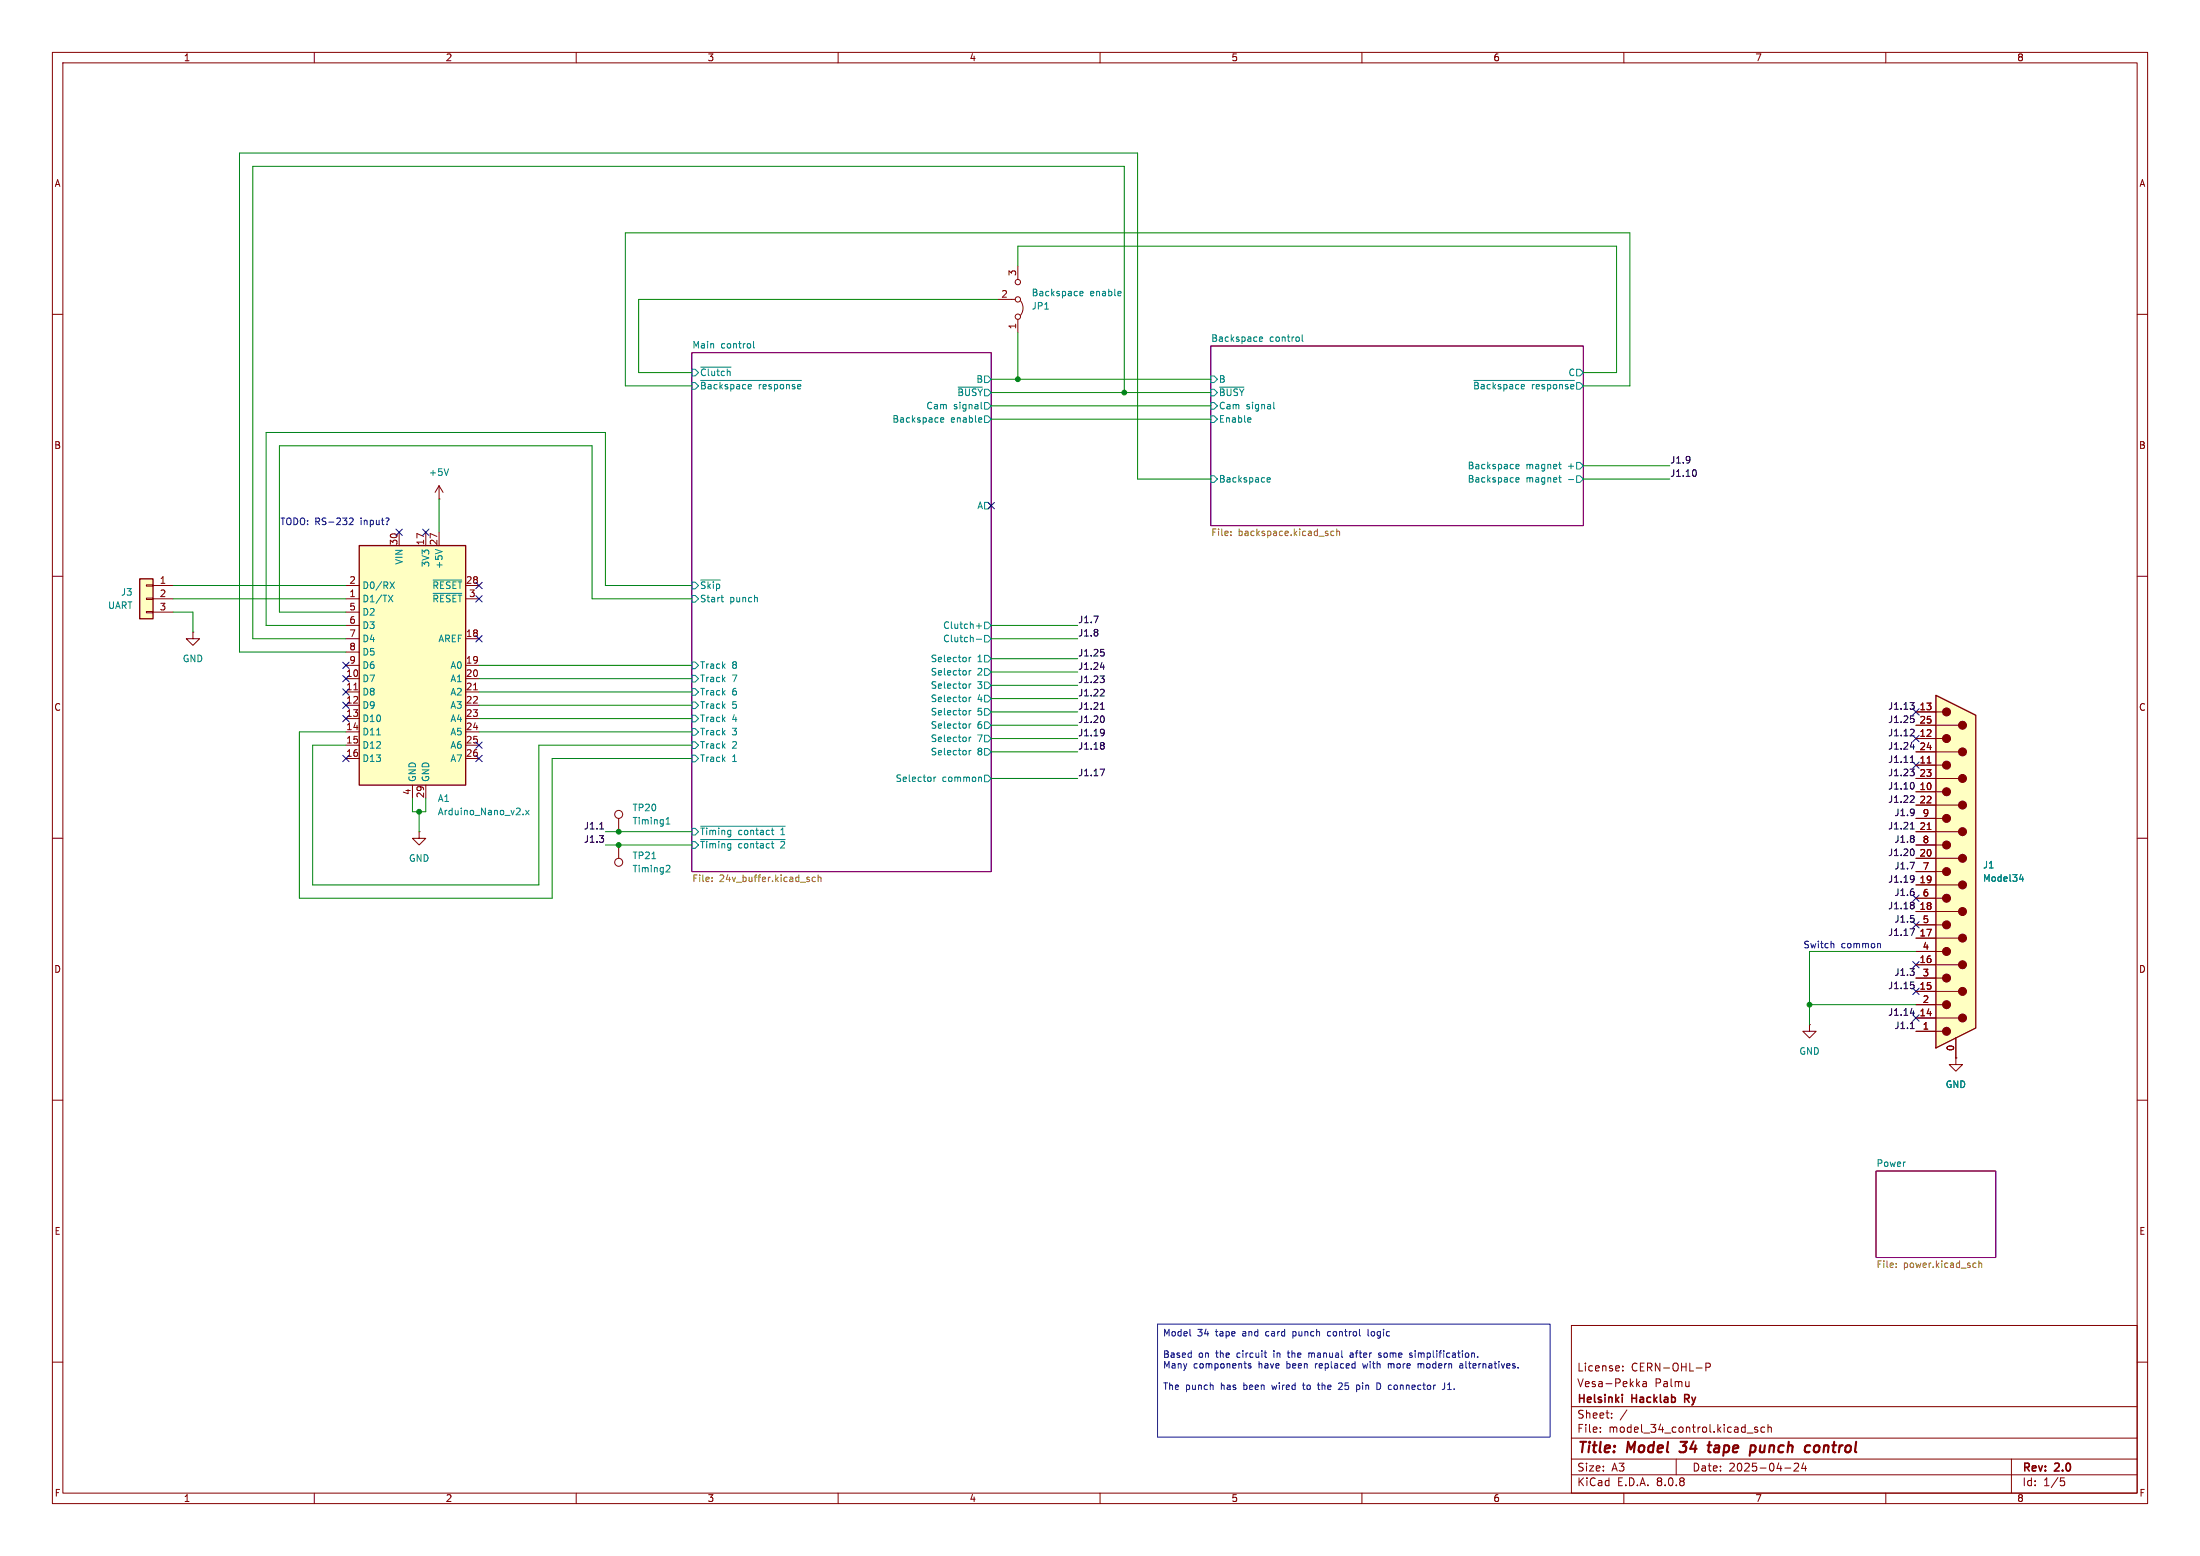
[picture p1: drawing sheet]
<svg xmlns="http://www.w3.org/2000/svg" width="420mm" height="297mm" viewBox="0 0 420 297" stroke-linecap="round" stroke-linejoin="round" font-family="sans-serif">
<g fill="none" stroke="#840000" stroke-width=".19">
<path d="M10 10h400v277h-400zM12 12h396v273h-396zM60 10v2M110 10v2M160 10v2M210 10v2M260 10v2M310 10v2M360 10v2M10 60h2M408 60h2M10 110h2"/>
<path d="M408 110h2M10 160h2M408 160h2M118.1 161.3v2.5M10 210h2M408 210h2M300 253h108v32h-108zM10 260h2M300 278.5h108M300 274.5h108M300 268.5h108M305.5 273.2v.2"/>
<path d="M305.5 272.5v.1M307.7 270.5v.2M307.7 269.8v.1M309.8 261.5v.2M309.8 260.8v.1M310.6 269.1l-1.3 1.9M312.6 264.1l.4 .6M313 263.7l-.6 .6M313.7 263.8h.5l.1 .9M314.3 264l-.5 .1a.29 .29 0 0 0-.2 .3 .29 .29 0 0 0 .2 .3l.5-.1M320 278.5v3M322.4 263.7v1"/>
<path d="M322.4 264.5l-.2 .2M325.7 261l.7-.1 .1-.2-.1-.4-.2-.1h-.5v1.5M333.5 273.5h1.2M335.5 272.5l-.3-.1-.3 .2 .1 .2 .5 .2v.3h-.6M336.9 272.5l-.5-.1-.2 .3 .1 .6h.6M337.5 272.5l.2-.1 .4 .1 .1 .9M337.5 271.9v1.5M343.3 279.4v.5l-.9 .9h1M344.3 279.2l-.4 1.1h1M344.7 279.8v1M384 278.5v6.5M408 260h2"/>
<path d="M60 285v2M110 285v2M160 285v2M210 285v2M260 285v2M300 281.5h108M310 285v2M340.7 280.2h1.2M360 285v2M393.4 282.1h.7M393.5 282.7h.4l.3 .2-.2 .6-.5 .1"/>
<circle cx="118.1" cy="164.6" r=".76"/>
</g>
<path d="M320.6 277l.3 .2M320.8 275.2h1.3M326 275.9h.7M326.3 275.2l-.2 1.7 .1 .2 .4 .1M334.5 275.9h.3l.3 .2v.7a.66 .66 0 0 1-.8 .4M347.2 276a.59 .59 0 0 0-.9 .3v.7a.53 .53 0 0 0 .9 0" fill="none" stroke="#840000" stroke-width=".4"/>
<path d="M309.7 266.2v.1M309.7 266.7v1M321.6 267h.6M322.2 266.2h-.6v1.5" fill="none" stroke="#840000" stroke-width=".3"/>
<path d="M132.1 67.3h57.1v99.1h-57.1zM231.1 66h71.2v34.3h-71.2zM358.1 223.5h22.9v16.5h-22.9z" fill="none" stroke="#840084" stroke-width=".19"/>
<g fill="none" stroke="#008484" stroke-width=".19">
<path d="M132.1 73h.6l.6 .7-.6 .6h-.6zM132.1 70.5h.6l.6 .6-.6 .7h-.6zM133.8 72.6h19.2M133.8 70.1h5.8M143.9 65.2v1.1l.1 .1M144.9 73.4v.8M145.3 73.4l-.4 .2M146.1 73.4l-.4 .2v.6h.4M146.3 73.7l-.6 .1M182.9 73.9h4.6M187.2 79.7l.2 .3-.6 .2M187.3 76.8v1.1l.2 .1"/>
<path d="M188 71.8h.6l.6 .6-.6 .6h-.6zM188 76.8h.6l.6 .7-.6 .6h-.6zM188 79.4h.6l.6 .6-.6 .6h-.6zM231.1 71.8h.7l.6 .6-.6 .6h-.7zM231.1 79.4h.7l.6 .6-.6 .6h-.7zM231.1 76.8h.7l.6 .7-.6 .6h-.7zM231.1 74.3h.7l.6 .6-.6 .7h-.7zM232.8 73.9h4.7M238.6 79.7l.2 .3-.6 .2M240.4 64.7l.6-.1v-.2l-.4-.1-.2 .2 .1 .6h.5M243.2 76.8v1.1l.1 .1M248.6 63.9v1.1l.2 .2"/>
<path d="M281.4 72.6h19.2M292.5 73.4v.8M292.9 73.4l-.4 .2M293.7 73.4l-.4 .2v.6h.4M293.9 73.7l-.6 .1M301 70.5h.6l.7 .6-.7 .7h-.6zM179.6 80.2l.6-.2-.1-.2-.4-.1-.1 .2v.6h.5M187.4 80.5l-.2 .1M188 95.9h.6l.6 .6-.6 .7h-.6zM231.1 90.8h.7l.6 .6-.6 .7h-.7zM238.7 80.5l-.1 .1M241.9 91.6l.6-.1-.1-.3h-.3l-.2 .2 .1 .6h.4"/>
<path d="M289.4 89.1l.6-.2-.1-.2-.3-.1-.2 .2 .1 .6h.4M289.4 91.6l.6-.1-.1-.3h-.3l-.2 .2 .1 .6h.4M297.6 88.6h.4M297.6 91.2h.4M297.7 89.3l.3 .2M297.7 91.8l.3 .2M301 88.3h.6l.7 .6-.7 .6h-.6zM301 90.8h.6l.7 .6-.7 .7h-.6zM132.1 113.7h.6l.6 .6-.6 .6h-.6zM132.1 111.1h.6l.6 .7-.6 .6h-.6zM133.8 110.7h3.7M137.6 114h.5"/>
<path d="M137.8 114.7l.3 .2M186.4 119.5h1M186.9 119v1M188 118.7h.6l.6 .7-.6 .6h-.6zM132.1 136.5h.6l.6 .7-.6 .6h-.6zM132.1 134h.6l.6 .6-.6 .7h-.6zM132.1 139.1h.6l.6 .6-.6 .6h-.6zM132.1 126.4h.6l.6 .6-.6 .6h-.6zM132.1 131.4h.6l.6 .7-.6 .6h-.6zM132.1 128.9h.6l.6 .6-.6 .7h-.6zM185 125.5v.8M185 128v.8"/>
<path d="M185 130.5v.9M185 133.1v.8M185 135.6v.9M185 138.2v.8M185.4 133.1l-.4 .2M185.4 138.2l-.4 .2M185.4 135.6l-.4 .3M185.4 130.5l-.4 .3M185.4 128l-.4 .2M185.4 125.5l-.4 .2M186.4 122h1M188 121.3h.6l.6 .6-.6 .7h-.6z"/>
<path d="M188 132.7h.6l.6 .7-.6 .6h-.6zM188 137.8h.6l.6 .6-.6 .7h-.6zM188 135.3h.6l.6 .6-.6 .6h-.6zM188 130.2h.6l.6 .6-.6 .6h-.6zM188 127.6h.6l.6 .7-.6 .6h-.6zM188 125.1h.6l.6 .6-.6 .7h-.6zM132.1 144.1h.6l.6 .7-.6 .6h-.6zM132.1 141.6h.6l.6 .6-.6 .7h-.6zM132.1 158.1h.6l.6 .7-.6 .6h-.6zM133.8 157.7h16.1M141.6 158.5h-.3l-.3 .2 .1 .6h.5M149.1 159.3h.7"/>
<path d="M149.1 158.4l.3-.3v1.2M178.3 148.3v.9M178.7 148.3l-.4 .3M185 140.7v.8M185 143.2v.9M185.4 143.2l-.4 .3M185.4 140.7l-.4 .2M187 148.3l.4 .2v.7M188 142.9h.6l.6 .6-.6 .6h-.6zM188 140.3h.6l.6 .7-.6 .6h-.6zM188 148h.6l.6 .6-.6 .6h-.6zM124.5 163.9h.7"/>
<path d="M127.4 165.2h.4l.1 .3-.8 .9h.8M132.1 160.7h.6l.6 .6-.6 .6h-.6zM133.8 160.2h16.1M141.6 161.1l-.3-.1-.3 .3 .1 .5h.5M149.1 160.7l.4-.1 .3 .4-.8 .9h.8"/>
</g>
<g fill="none" stroke="#848400" stroke-width=".19">
<path d="M235 102.1v.1M235 101.5v.1M254.6 101.5l-.3-.1-.3 .2 .2 .6h.4M255.2 101.5l.2-.1 .3 .1v.7M255.2 101v1.2M135.9 168.2v.1M135.9 167.5v.1M154.5 167.9v.3M155.6 167.5l-.3-.1-.3 .3 .2 .5h.4M156.2 167.6l.2-.2 .3 .1v.8M156.2 167v1.3M362 241.8v.1"/>
<path d="M362 241.2v.1M376.9 241.1l.3 .1M377.2 241.9h-.3M377.8 241.2l.2-.1 .3 .1v.7M377.8 240.7v1.2"/>
</g>
<path d="M369.6 132.7l7.6 3.8v59.7l-7.6 3.8z" fill="#ffffc2"/>
<g fill="#840000" stroke="#840000" stroke-width=".19">
<circle cx="371.6" cy="196.8" r=".76"/>
<circle cx="371.6" cy="191.8" r=".76"/>
<circle cx="371.6" cy="186.7" r=".76"/>
<circle cx="371.6" cy="181.6" r=".76"/>
<circle cx="371.6" cy="176.5" r=".76"/>
<circle cx="371.6" cy="171.4" r=".76"/>
<circle cx="371.6" cy="166.4" r=".76"/>
<circle cx="371.6" cy="161.3" r=".76"/>
<circle cx="371.6" cy="156.2" r=".76"/>
<circle cx="371.6" cy="151.1" r=".76"/>
<circle cx="371.6" cy="146" r=".76"/>
<circle cx="371.6" cy="141" r=".76"/>
<circle cx="371.6" cy="135.9" r=".76"/>
<circle cx="374.7" cy="194.3" r=".76"/>
<circle cx="374.7" cy="189.2" r=".76"/>
<circle cx="374.7" cy="184.1" r=".76"/>
<circle cx="374.7" cy="179.1" r=".76"/>
<circle cx="374.7" cy="174" r=".76"/>
<circle cx="374.7" cy="168.9" r=".76"/>
<circle cx="374.7" cy="163.8" r=".76"/>
<circle cx="374.7" cy="158.7" r=".76"/>
<circle cx="374.7" cy="153.7" r=".76"/>
<circle cx="374.7" cy="148.6" r=".76"/>
<circle cx="374.7" cy="143.5" r=".76"/>
<circle cx="374.7" cy="138.4" r=".76"/>
</g>
<g fill="none" stroke="#840000" stroke-width=".19">
<path d="M36.8 120.7v1.2h1.3l-1.3 1.3-1.2-1.3h1.2M36.8 120.7h.1M365.8 138.4h8.1M365.8 135.9h5M80 158.8v1.2h1.3l-1.3 1.3-1.3-1.3h1.3M80 158.8h.1M365.8 158.8h8.1M365.8 156.2h5M365.8 153.7h8.1M365.8 151.1h5M365.8 148.6h8.1M365.8 146.1h5"/>
<path d="M365.8 143.5h8.1M365.8 141h5M367.9 145.6h.7M367.9 158.3h.7M365.8 179.1h8.1M365.8 176.5h5M365.8 174h8.1M365.8 171.5h5M365.8 168.9h8.1M365.8 166.4h5M365.8 163.8h8.1M365.8 161.3h5"/>
<path d="M365.8 196.9h5M365.8 194.3h8.1M365.8 191.8h5M365.8 189.2h8.1M365.8 186.7h5M365.8 184.2h8.1M365.8 181.6h5M373.4 198.1v3.8"/>
</g>
<path d="M369.6 132.7l7.6 3.8v59.7l-7.6 3.8z" fill="none" stroke="#840000" stroke-width=".25"/>
<path d="M385.8 166.9l-.3 .9h.8M386.1 167.4v.8" fill="none" stroke="#008484" stroke-width=".19"/>
<path d="M26.7 110.5h2.5v7.6h-2.5z" fill="#ffffc2"/>
<path d="M27.9 116.7h1.3v.3h-1.3zM27.9 114.2h1.3v.2h-1.3zM27.9 111.6h1.3v.3h-1.3zM29.2 111.8h3.8M29.2 114.3h3.8M29.2 116.8h3.8" fill="none" stroke="#840000" stroke-width=".19"/>
<path d="M26.7 110.5h2.5v7.6h-2.5z" fill="none" stroke="#840000" stroke-width=".25"/>
<path d="M68.6 104.1h20.3v45.8h-20.3z" fill="#ffffc2"/>
<path d="M68.6 104.1h20.3v45.8h-20.3z" fill="none" stroke="#840000" stroke-width=".25"/>
<g fill="none" stroke="#840000" stroke-width=".19">
<path d="M190.5 57.2h3.3M194.3 50.8v2.5M194.8 57.4a2.26 2.26 0 0 1 0 2.8M194.3 61v2.5M83.8 95.3h.1M83.8 92.7v2.6M83.8 92.7l-.7 1.3M83.8 92.7l.8 1.3M66 114.3h2.6M66 111.8h2.6M66 116.8h2.6M66 119.4h2.6"/>
<path d="M76.2 101.6v2.5M81.3 101.6v2.5M83.8 101.6v2.5M88.9 114.3h2.5M88.9 111.8h2.5M66 129.5h2.6M66 132.1h2.6M66 134.6h2.6M66 137.2h2.6M66 139.7h2.6M66 121.9h2.6M66 127h2.6"/>
<path d="M66 124.5h2.6M67.6 131.7h.7M88.9 129.5h2.5M88.9 132.1h2.5M88.9 134.6h2.5M88.9 137.2h2.5M88.9 139.7h2.5M88.9 121.9h2.5M88.9 127h2.5M90.4 131.7h.7M365.8 135.9h3.8M365.8 138.4h3.8"/>
<path d="M66 142.2h2.6M66 144.8h2.6M78.7 149.9v2.5M81.3 149.9v2.5M88.9 142.2h2.5M88.9 144.8h2.5M118.1 156.2v2.6M365.8 151.1h3.8M365.8 146.1h3.8M365.8 141h3.8M365.8 158.8h3.8M365.8 153.7h3.8"/>
<path d="M365.8 148.6h3.8M365.8 143.5h3.8M365.8 156.2h3.8M367.9 145.6h.7M367.9 158.3h.7M365.8 179.1h3.8M365.8 174h3.8M365.8 168.9h3.8M365.8 163.8h3.8M365.8 176.5h3.8M365.8 171.5h3.8M365.8 166.4h3.8"/>
<path d="M365.8 161.3h3.8M345.4 195.6v1.3h1.3l-1.3 1.2-1.2-1.2h1.2M345.4 195.6h.1M365.8 196.9h3.8M365.8 194.3h3.8M365.8 189.2h3.8M365.8 184.2h3.8M365.8 191.8h3.8M365.8 186.7h3.8M365.8 181.6h3.8M373.4 198.1v3.8M373.4 201.9v1.3h1.2l-1.2 1.3-1.3-1.3h1.3"/>
<path d="M373.4 201.9h.1"/>
<circle cx="194.3" cy="53.8" r=".51"/>
<circle cx="194.3" cy="57.2" r=".51"/>
<circle cx="194.3" cy="60.5" r=".51"/>
<circle cx="118.1" cy="155.4" r=".76"/>
</g>
<g fill="none" stroke="#008484" stroke-width=".19">
<path d="M206.2 56l.6-.1-.1-.2-.4-.1-.1 .2v.6h.5M213.8 55.6l.2 .3-.6 .1M214 56.4l-.2 .1M85.6 89.5l-.4 1.2M74.1 113.6l.9 1.3M74.4 111.1l.9 1.2M75 113.6l-.9 1.3M75.3 111.1l-.9 1.2M82.7 110.7h5.5M82.7 113.3h5.5M83.1 104.9l1.3 .4M71.9 140.3h.7"/>
<path d="M99.9 155.4v.1M100.3 154.7l.7 .8M101 154.7l-.7 .8M127.2 157.3h.7M127.2 156.4l.3-.4v1.3M385.8 166.9l-.3 .9h.8M386.1 167.4v.8"/>
</g>
<g fill="none" stroke="#000" stroke-width=".19">
<path d="M323.6 89.7l.2 .4-.2 .8M208.8 117.6h.9l-.6 1.3M210 129h.8l-.4 .5M210.1 127.3h.8M210.1 135.4h.7M210.1 123.9h.6M210.3 134.3l.1-.2v1.3M210.6 131.6l.2 .2-.1 .3-.7 .7h.8M210.6 124.4l.2 .3v.3l-.2 .2M210.6 129.5l.2 .3v.3l-.2 .2M210.6 139.2l.2 .2a.94 .94 0 0 1-.2 1M210.6 136.7l.2 .4-.2 .8"/>
<path d="M210.7 126.9v.9M210.8 139.7l-.2 .3M364.6 134.1h.8l-.4 .5M364.8 136.6h.6M365.2 134.6l.2 .2v.3l-.2 .3M365.2 137.1l.2 .3v.3l-.2 .2M365.2 139.2l.2 .2v.3l-.8 .8h.8M114.5 158.2h.7M210 146.8h.9l-.6 1.3M210.6 141.7l.2 .3-.2 .3 .2 .2v.3l-.2 .2M364.6 146.8h.8l-.4 .5M364.7 158.2h.7"/>
<path d="M364.7 142.6h.8M364.7 145.5h.7M364.9 144.4l.2-.1v1.2M364.9 157.1l.2-.1v1.2M365.1 149.3a.79 .79 0 0 1 0 1.3M365.2 147.3l.2 .2v.3l-.2 .3M365.2 151.9l.2 .2v.3l-.8 .8h.8M365.3 142.2v.8M364.6 164.6h.9l-.6 1.3M364.6 177.3h.9l-.6 1.3M365.1 162a.79 .79 0 0 1 0 1.3M365.2 167.1l.2 .3a.94 .94 0 0 1-.2 .9"/>
<path d="M365.2 172.2l.2 .2-.2 .4 .2 .2v.2l-.2 .3M365.4 167.7l-.2 .2M364.7 193.4h.8M364.7 196.3h.7M364.8 187.4h.6M365.2 187.9l.2 .3v.3l-.2 .2M365.3 193v.8"/>
</g>
<g fill="none" stroke="#0000c2" stroke-width=".19">
<path d="M66.7 99l.5-.1 .2 .3-.8 1h.8M349.7 180.1l.4 .2v.6M358.6 180.1l.4 .2v.6M221 252.7h74.9v21.6h-74.9zM227.2 254.9l.2 .1M241.3 258.2h.5M241.6 259l.2 .1M245.7 258.2h.5M245.9 257.8l.1 1.2M246.8 254.2v1.2M246.8 254.9l.1 .1M246.9 254.2h-.1"/>
<path d="M249.9 258.2v.9M250.2 258.2l-.3 .2M253.9 254.2h-.4l-.1 .2 .1 .5 .4 .1M257.8 258.3h.5M258.3 258.5l-.4 .1-.2 .2 .2 .3 .4-.1M261.2 253.7v1.1l.1 .2M263.6 258.3l-.3-.1-.1 .2v.2l.4 .1v.3h-.4M269.3 258.2l.3 .1M269.3 258.7h.3v.2l-.4 .2M282.1 259v.1M238.8 260.4l-.3-.1-.2 .2 .1 .2 .4 .1v.3h-.5M248.6 264.4h.5"/>
<path d="M248.8 264l.1 1.2M251.5 264.4h.5M251.7 264v1l.3 .2M256.1 264h-.4l-.2 .1M256.2 264.5l-.7 .7h.8M259.1 264.4h.4l.1 .2-.1 .5-.4 .1M260.1 260.3l.3 .8M262.9 264a.64 .64 0 0 1 .7 .6 .64 .64 0 0 1-.7 .6M265 260.3v.8M265.4 260.3l-.4 .1M270.7 260.3v.8M275.8 264l-.1 1-.4 .2"/>
<path d="M276.3 265.2h.8M276.7 264l-.4 .3M279.2 260.6l-.4 .1-.2 .1 .2 .3h.4M279.2 260.5v.6"/>
</g>
<g fill="none" stroke="#008400" stroke-width=".19">
<path d="M190.5 57.2h-68.6v13.9h10.2M194.3 50.8v-3.8h114.3v24.1h-6.3M132.1 73.7h-12.7v-29.2h191.7v29.2h-8.8M189.2 72.4h41.9M189.2 74.9h41.9M189.2 77.5h41.9M194.3 63.5v8.9M214.6 74.9v-43.1h-166.3v90.1h17.7M83.8 95.3v6.3M189.2 80h41.9M231.1 91.4h-13.9v-62.2h-171.5v95.3h20.3M302.3 91.4h16.5"/>
<path d="M302.3 88.9h16.5M33 116.8h3.8v3.9M33 114.3h33M33 111.8h33M132.1 114.3h-19.1v-29.2h-59.7v31.7h12.7M132.1 111.8h-16.5v-29.2h-64.8v36.8h15.2M189.2 119.4h16.5M66 139.7h-8.9v31.8h48.3v-26.7h26.7M91.4 139.7h40.7M91.4 127h40.7M91.4 129.5h40.7M91.4 132.1h40.7"/>
<path d="M91.4 134.6h40.7M91.4 137.2h40.7M189.2 128.3h16.5M189.2 121.9h16.5M189.2 130.8h16.5M189.2 125.7h16.5M189.2 138.4h16.5M189.2 133.4h16.5M189.2 135.9h16.5M66 142.2h-6.3v26.7h43.2v-26.7h29.2M78.7 152.4v2.5h2.6v-2.5M80 154.9v3.9"/>
<path d="M115.6 158.8h16.5M189.2 143.5h16.5M189.2 141h16.5M189.2 148.6h16.5M115.6 161.3h16.5M345.4 191.8h20.4M365.8 181.6h-20.4v14"/>
</g>
<g fill="none" stroke="#000084" stroke-width=".19">
<path d="M188.6 95.9l1.2 1.2M189.8 95.9l-1.2 1.2M75.6 101l1.2 1.2M76.8 101l-1.2 1.2M80.7 101l1.2 1.2M81.9 101l-1.2 1.2M90.8 111.2l1.2 1.2M90.8 113.7l1.2 1.2M92 111.2l-1.2 1.2M92 113.7l-1.2 1.2M65.4 131.5l1.2 1.2M65.4 126.4l1.2 1.2"/>
<path d="M65.4 128.9l1.2 1.2M65.4 134l1.2 1.2M65.4 136.6l1.2 1.2M66.6 131.5l-1.2 1.2M66.6 126.4l-1.2 1.2M66.6 128.9l-1.2 1.2M66.6 134l-1.2 1.2M66.6 136.6l-1.2 1.2M90.8 121.3l1.2 1.2M92 121.3l-1.2 1.2M365.2 135.3l1.2 1.2M366.4 135.3l-1.2 1.2"/>
<path d="M65.4 144.2l1.2 1.2M66.6 144.2l-1.2 1.2M90.8 144.2l1.2 1.2M90.8 141.6l1.2 1.2M92 144.2l-1.2 1.2M92 141.6l-1.2 1.2M365.2 140.4l1.2 1.2M365.2 145.4l1.2 1.3M366.4 140.4l-1.2 1.2M366.4 145.4l-1.2 1.3M365.2 170.8l1.2 1.3M365.2 175.9l1.2 1.2"/>
<path d="M366.4 170.8l-1.2 1.3M366.4 175.9l-1.2 1.2M365.2 193.7l1.2 1.2M365.2 183.5l1.2 1.3M365.2 188.6l1.2 1.2M366.4 193.7l-1.2 1.2M366.4 183.5l-1.2 1.3M366.4 188.6l-1.2 1.2"/>
</g>
<g fill="#008400" stroke="#008400" stroke-width=".19">
<circle cx="214.6" cy="74.9" r=".46"/>
<circle cx="194.3" cy="72.4" r=".46"/>
<circle cx="80" cy="154.9" r=".46"/>
<circle cx="118.1" cy="161.3" r=".46"/>
<circle cx="118.1" cy="158.8" r=".46"/>
<circle cx="345.4" cy="191.8" r=".46"/>
</g>
<g font-size="2.8" fill="#840000">
<text x="301" y="277.9">Title:</text>
<text x="310.6" y="277.9">Model</text>
<text x="321.6" y="277.9">34</text>
<text x="327.8" y="277.9">tape</text>
<text x="336.6" y="277.9">punch</text>
<text x="347.8" y="277.9">control</text>
</g>
<g font-size="2.1" fill="#840000">
<text x="301" y="262">License:</text>
<text x="311.4" y="262">CERN-OHL-P</text>
<text x="301" y="268.2">Helsinki</text>
<text x="301" y="265">Vesa-Pekka</text>
<text x="311.6" y="268.2">Hacklab</text>
<text x="315.9" y="265">Palmu</text>
<text x="322.3" y="268.2">Ry</text>
<text x="301" y="273.7">File:</text>
<text x="301" y="271">Sheet:</text>
<text x="307.1" y="273.7">model_34_control.kicad_sch</text>
<text x="301" y="281.1">Size:</text>
<text x="307.6" y="281.1">A3</text>
<text x="323" y="281.1">Date:</text>
<text x="330" y="281.1">2025-04-24</text>
<text x="386" y="281.3">Rev:</text>
<text x="392.4" y="281.3">2.0</text>
<text x="301" y="283.9">KiCad</text>
<text x="308.7" y="283.9">E.D.A.</text>
<text x="316.3" y="283.9">8.0.8</text>
<text x="386" y="283.9">Id:</text>
<text x="390.1" y="283.9">1/5</text>
</g>
<g font-size="1.8" fill="#840000">
<text x="35" y="11.9">1</text>
<text x="85" y="11.9">2</text>
<text x="135" y="11.9">3</text>
<text x="185" y="11.9">4</text>
<text x="235" y="11.9">5</text>
<text x="285" y="11.9">6</text>
<text x="335" y="11.9">7</text>
<text x="385" y="11.9">8</text>
<text x="10.3" y="35.9">A</text>
<text x="408.3" y="35.9">A</text>
<text x="194.1" y="52.8" transform="rotate(-90 194.1 52.8)">3</text>
<text x="191.1" y="56.9">2</text>
<text x="194.1" y="62.9" transform="rotate(-90 194.1 62.9)">1</text>
<text x="10.3" y="85.9">B</text>
<text x="408.2" y="85.9">B</text>
<text x="75.9" y="104.2" transform="rotate(-90 75.9 104.2)">30</text>
<text x="81" y="104.2" transform="rotate(-90 81 104.2)">17</text>
<text x="83.6" y="104.2" transform="rotate(-90 83.6 104.2)">27</text>
<text x="30.4" y="111.5">1</text>
<text x="66.6" y="111.5">2</text>
<text x="88.9" y="111.5">28</text>
<text x="30.4" y="114">2</text>
<text x="30.4" y="116.6">3</text>
<text x="66.6" y="114">1</text>
<text x="66.6" y="116.6">5</text>
<text x="66.6" y="119.1">6</text>
<text x="89.5" y="114">3</text>
<text x="66.6" y="121.7">7</text>
<text x="66.6" y="124.2">8</text>
<text x="88.9" y="121.7">18</text>
<text x="66" y="129.3">10</text>
<text x="66" y="131.8">11</text>
<text x="66.6" y="126.7">9</text>
<text x="88.9" y="126.7">19</text>
<text x="88.9" y="129.3">20</text>
<text x="88.9" y="131.8">21</text>
<text x="10.3" y="135.9">C</text>
<text x="66" y="134.4">12</text>
<text x="66" y="136.9">13</text>
<text x="88.9" y="134.4">22</text>
<text x="88.9" y="136.9">23</text>
<text x="366.4" y="135.6">13</text>
<text x="408.2" y="135.9">C</text>
<text x="66" y="139.4">14</text>
<text x="66" y="142">15</text>
<text x="88.9" y="139.4">24</text>
<text x="88.9" y="142">25</text>
<text x="366.4" y="140.7">12</text>
<text x="366.4" y="143.3">24</text>
<text x="366.4" y="138.2">25</text>
<text x="66" y="144.5">16</text>
<text x="88.9" y="144.5">26</text>
<text x="366.4" y="145.8">11</text>
<text x="366.4" y="148.3">23</text>
<text x="78.5" y="151.8" transform="rotate(-90 78.5 151.8)">4</text>
<text x="81" y="152.4" transform="rotate(-90 81 152.4)">29</text>
<text x="366.4" y="150.9">10</text>
<text x="366.4" y="153.4">22</text>
<text x="367" y="156">9</text>
<text x="366.4" y="158.5">21</text>
<text x="367" y="161">8</text>
<text x="366.4" y="163.6">20</text>
<text x="367" y="166.1">7</text>
<text x="366.4" y="173.7">18</text>
<text x="366.4" y="168.7">19</text>
<text x="367" y="171.2">6</text>
<text x="366.4" y="178.8">17</text>
<text x="367" y="176.3">5</text>
<text x="10.3" y="185.9">D</text>
<text x="366.4" y="183.9">16</text>
<text x="367" y="181.4">4</text>
<text x="408.2" y="185.9">D</text>
<text x="366.4" y="189">15</text>
<text x="367" y="191.5">2</text>
<text x="367" y="186.4">3</text>
<text x="366.4" y="194.1">14</text>
<text x="367" y="196.6">1</text>
<text x="373.1" y="200.7" transform="rotate(-90 373.1 200.7)">0</text>
<text x="10.3" y="235.9">E</text>
<text x="408.3" y="235.9">E</text>
<text x="10.3" y="285.9">F</text>
<text x="35" y="286.9">1</text>
<text x="85" y="286.9">2</text>
<text x="135" y="286.9">3</text>
<text x="185" y="286.9">4</text>
<text x="235" y="286.9">5</text>
<text x="285" y="286.9">6</text>
<text x="335" y="286.9">7</text>
<text x="385" y="286.9">8</text>
<text x="408.3" y="285.9">F</text>
</g>
<g font-size="1.8" fill="#008484">
<text x="196.9" y="59.3">JP1</text>
<text x="196.9" y="56.7">Backspace</text>
<text x="208.1" y="56.7">enable</text>
<text x="231.1" y="65.3">Backspace</text>
<text x="242.3" y="65.3">control</text>
<text x="132.1" y="66.6">Main</text>
<text x="133.5" y="72">~{Clutch}</text>
<text x="137.6" y="66.6">control</text>
<text x="299.3" y="72">C</text>
<text x="133.5" y="74.5">~{Backspace</text>
<text x="146.5" y="74.5">response}</text>
<text x="182.7" y="75.8">~{BUSY}</text>
<text x="186.3" y="73.3">B</text>
<text x="232.6" y="73.3">B</text>
<text x="232.6" y="75.8">~{BUSY}</text>
<text x="281.1" y="74.5">~{Backspace</text>
<text x="294.1" y="74.5">response}</text>
<text x="170.3" y="80.9">Backspace</text>
<text x="176.7" y="78.3">Cam</text>
<text x="181.5" y="80.9">enable</text>
<text x="182" y="78.3">signal</text>
<text x="232.6" y="80.9">Enable</text>
<text x="232.6" y="78.3">Cam</text>
<text x="237.9" y="78.3">signal</text>
<text x="280.1" y="89.8">Backspace</text>
<text x="291.3" y="89.8">magnet</text>
<text x="299.4" y="89.8">+</text>
<text x="81.8" y="91">+5V</text>
<text x="232.6" y="92.3">Backspace</text>
<text x="280.1" y="92.3">Backspace</text>
<text x="291.3" y="92.3">magnet</text>
<text x="299.4" y="92.3">-</text>
<text x="186.5" y="97.4">A</text>
<text x="77.1" y="107.9" transform="rotate(-90 77.1 107.9)">VIN</text>
<text x="23" y="113.9">J3</text>
<text x="69.1" y="112.6">D0/RX</text>
<text x="82.1" y="108.4" transform="rotate(-90 82.1 108.4)">3V3</text>
<text x="82.4" y="112.6">~{RESET}</text>
<text x="84.7" y="108.7" transform="rotate(-90 84.7 108.7)">+5V</text>
<text x="133.5" y="112.6">~{Skip}</text>
<text x="20.5" y="116.4">UART</text>
<text x="69.1" y="115.2">D1/TX</text>
<text x="69.1" y="117.7">D2</text>
<text x="82.4" y="115.2">~{RESET}</text>
<text x="133.5" y="115.2">Start</text>
<text x="139.3" y="115.2">punch</text>
<text x="69.1" y="120.2">D3</text>
<text x="69.1" y="122.8">D4</text>
<text x="69.1" y="125.3">D5</text>
<text x="83.6" y="122.8">AREF</text>
<text x="179.9" y="120.2">Clutch+</text>
<text x="179.9" y="122.8">Clutch-</text>
<text x="34.8" y="126.6">GND</text>
<text x="69.1" y="130.4">D7</text>
<text x="69.1" y="127.9">D6</text>
<text x="85.9" y="127.9">A0</text>
<text x="85.9" y="130.4">A1</text>
<text x="133.5" y="127.9">Track</text>
<text x="133.5" y="130.4">Track</text>
<text x="139.7" y="127.9">8</text>
<text x="139.7" y="130.4">7</text>
<text x="177.6" y="131.7">Selector</text>
<text x="177.6" y="129.1">Selector</text>
<text x="177.6" y="126.6">Selector</text>
<text x="186.6" y="131.7">3</text>
<text x="186.6" y="129.1">2</text>
<text x="186.6" y="126.6">1</text>
<text x="69.1" y="132.9">D8</text>
<text x="69.1" y="135.5">D9</text>
<text x="85.9" y="132.9">A2</text>
<text x="85.9" y="135.5">A3</text>
<text x="133.5" y="135.5">Track</text>
<text x="133.5" y="132.9">Track</text>
<text x="139.7" y="135.5">5</text>
<text x="139.7" y="132.9">6</text>
<text x="177.6" y="134.2">Selector</text>
<text x="177.6" y="136.8">Selector</text>
<text x="186.6" y="134.2">4</text>
<text x="186.6" y="136.8">5</text>
<text x="69.1" y="138">D10</text>
<text x="69.1" y="140.6">D11</text>
<text x="69.1" y="143.1">D12</text>
<text x="85.9" y="138">A4</text>
<text x="85.9" y="140.6">A5</text>
<text x="85.9" y="143.1">A6</text>
<text x="133.5" y="138">Track</text>
<text x="133.5" y="143.1">Track</text>
<text x="133.5" y="140.6">Track</text>
<text x="139.7" y="138">4</text>
<text x="139.7" y="143.1">2</text>
<text x="139.7" y="140.6">3</text>
<text x="177.6" y="139.3">Selector</text>
<text x="177.6" y="141.8">Selector</text>
<text x="186.6" y="139.3">6</text>
<text x="186.6" y="141.8">7</text>
<text x="69.1" y="145.6">D13</text>
<text x="79.6" y="149.4" transform="rotate(-90 79.6 149.4)">GND</text>
<text x="82.1" y="149.4" transform="rotate(-90 82.1 149.4)">GND</text>
<text x="85.9" y="145.6">A7</text>
<text x="133.5" y="145.6">Track</text>
<text x="139.7" y="145.6">1</text>
<text x="170.9" y="149.5">Selector</text>
<text x="177.6" y="144.4">Selector</text>
<text x="179.8" y="149.5">common</text>
<text x="186.6" y="144.4">8</text>
<text x="83.5" y="153.3">A1</text>
<text x="83.5" y="155.8">Arduino_Nano_v2.x</text>
<text x="120.7" y="155">TP20</text>
<text x="120.7" y="157.6">Timing1</text>
<text x="133.5" y="159.6">~{Timing</text>
<text x="142.6" y="159.6">contact</text>
<text x="78" y="164.7">GND</text>
<text x="120.7" y="164.2">TP21</text>
<text x="120.7" y="166.7">Timing2</text>
<text x="133.5" y="162.2">~{Timing</text>
<text x="142.6" y="162.2">contact</text>
<text x="378.5" y="166">J1</text>
<text x="378.5" y="168.5">Model34</text>
<text x="343.4" y="201.5">GND</text>
<text x="371.3" y="207.9">GND</text>
<text x="358.1" y="222.8">Power</text>
</g>
<g font-size="1.8">
<text x="318.8" y="88.6">J1.9</text>
<text x="318.8" y="91.1">J1.10</text>
<text x="205.7" y="119">J1.7</text>
<text x="205.7" y="125.4">J1.25</text>
<text x="205.7" y="121.6">J1.8</text>
<text x="205.7" y="127.9">J1.24</text>
<text x="205.7" y="130.5">J1.23</text>
<text x="205.7" y="133">J1.22</text>
<text x="205.7" y="135.5">J1.21</text>
<text x="360.4" y="135.5">J1.13</text>
<text x="205.7" y="138.1">J1.20</text>
<text x="205.7" y="140.6">J1.19</text>
<text x="205.7" y="143.2">J1.18</text>
<text x="360.4" y="140.6">J1.12</text>
<text x="360.4" y="143.2">J1.24</text>
<text x="360.4" y="138.1">J1.25</text>
<text x="205.7" y="148.2">J1.17</text>
<text x="360.4" y="148.2">J1.23</text>
<text x="360.4" y="145.7">J1.11</text>
<text x="360.4" y="150.8">J1.10</text>
<text x="360.4" y="153.3">J1.22</text>
<text x="361.6" y="155.9">J1.9</text>
<text x="111.4" y="158.4">J1.1</text>
<text x="111.4" y="160.9">J1.3</text>
<text x="360.4" y="158.4">J1.21</text>
<text x="361.6" y="160.9">J1.8</text>
<text x="360.4" y="163.5">J1.20</text>
<text x="361.6" y="166">J1.7</text>
<text x="360.4" y="168.6">J1.19</text>
<text x="360.4" y="173.6">J1.18</text>
<text x="361.6" y="171.1">J1.6</text>
<text x="360.4" y="178.7">J1.17</text>
<text x="361.6" y="176.2">J1.5</text>
<text x="360.4" y="188.9">J1.15</text>
<text x="361.6" y="186.3">J1.3</text>
<text x="360.4" y="194">J1.14</text>
<text x="361.6" y="196.5">J1.1</text>
</g>
<g font-size="1.8" fill="#0000c2">
<text x="53.4" y="100.4">TODO: RS-232</text>
<text x="68.9" y="100.4">input?</text>
<text x="344.2" y="181.2">Switch</text>
<text x="351.5" y="181.2">common</text>
<text x="221.9" y="255.4">Model</text>
<text x="228.6" y="255.4">34</text>
<text x="232.2" y="255.4">tape</text>
<text x="237.5" y="255.4">and</text>
<text x="242.1" y="255.4">card</text>
<text x="247.4" y="255.4">punch</text>
<text x="254.3" y="255.4">control</text>
<text x="262.2" y="255.4">logic</text>
<text x="221.9" y="259.5">Based</text>
<text x="221.9" y="261.5">Many</text>
<text x="227.8" y="261.5">components</text>
<text x="228.8" y="259.5">on</text>
<text x="232.3" y="259.5">the</text>
<text x="236.4" y="259.5">circuit</text>
<text x="240.4" y="261.5">have</text>
<text x="243.6" y="259.5">in</text>
<text x="245.9" y="261.5">been</text>
<text x="246.5" y="259.5">the</text>
<text x="250.7" y="259.5">manual</text>
<text x="251.5" y="261.5">replaced</text>
<text x="258.8" y="259.5">after</text>
<text x="260.9" y="261.5">with</text>
<text x="264.4" y="259.5">some</text>
<text x="265.8" y="261.5">more</text>
<text x="270.6" y="259.5">simplification.</text>
<text x="271.7" y="261.5">modern</text>
<text x="279.9" y="261.5">alternatives.</text>
<text x="221.9" y="265.6">The</text>
<text x="226.3" y="265.6">punch</text>
<text x="233.2" y="265.6">has</text>
<text x="237.7" y="265.6">been</text>
<text x="243.3" y="265.6">wired</text>
<text x="249.4" y="265.6">to</text>
<text x="252.5" y="265.6">the</text>
<text x="256.6" y="265.6">25</text>
<text x="260.2" y="265.6">pin</text>
<text x="264.3" y="265.6">D connector</text>
<text x="277.3" y="265.6">J1.</text>
</g>
<g font-size="1.8" fill="#848400">
<text x="231.1" y="102.6">File:</text>
<text x="236.4" y="102.6">backspace.kicad_sch</text>
<text x="132.1" y="168.7">File:</text>
<text x="137.3" y="168.7">24v_buffer.kicad_sch</text>
<text x="358.1" y="242.3">File:</text>
<text x="363.4" y="242.3">power.kicad_sch</text>
</g>
</svg>
